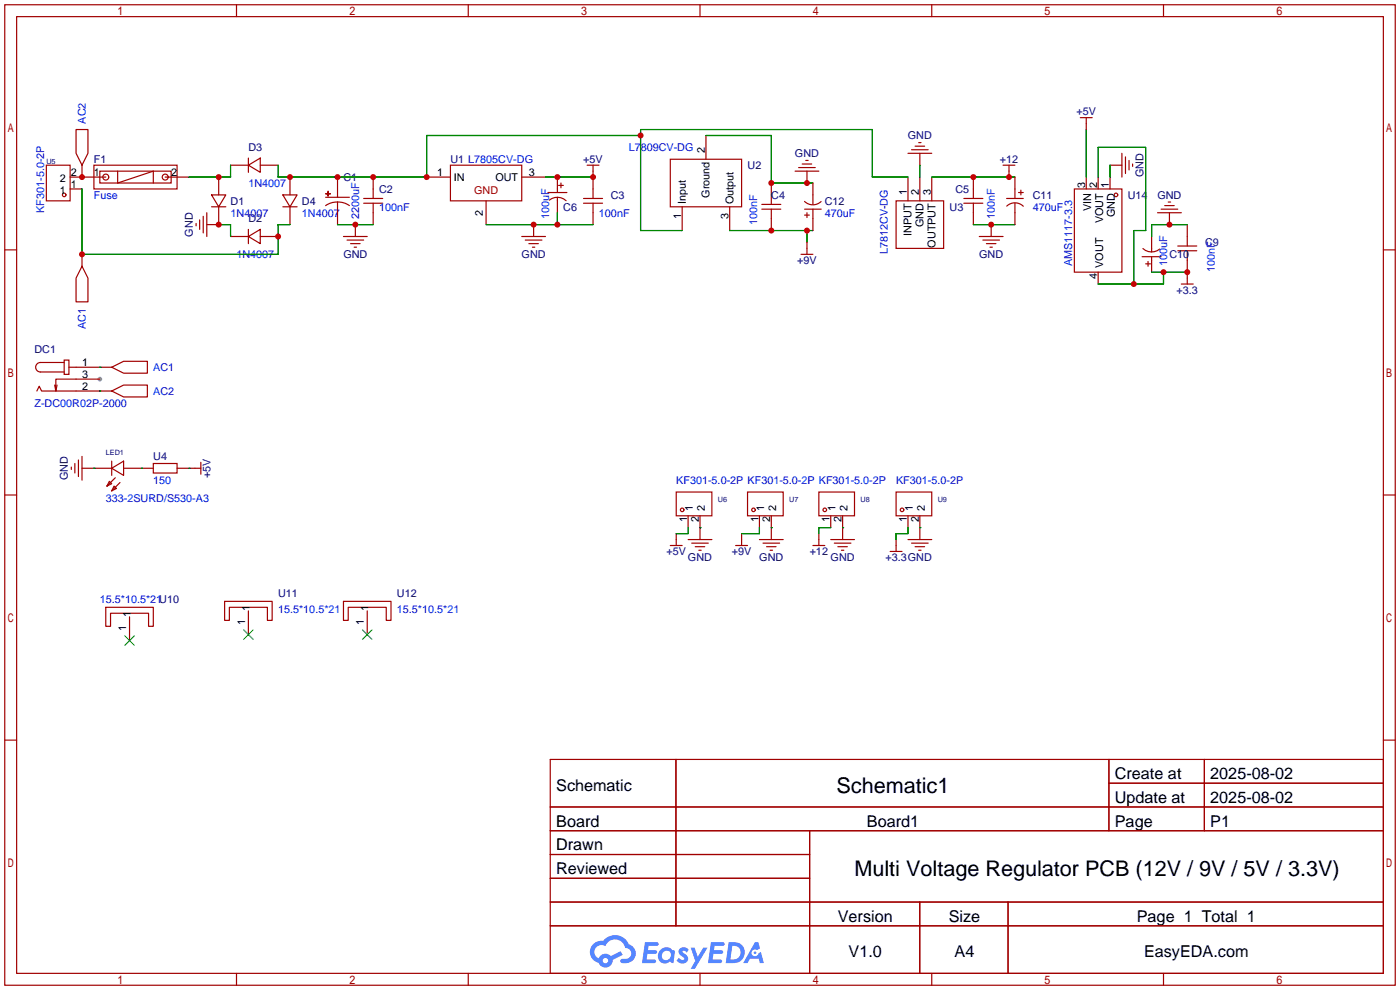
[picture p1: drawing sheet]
<svg xmlns="http://www.w3.org/2000/svg" width="299mm" height="212mm" viewBox="0 0 299 212" stroke-linecap="round" stroke-linejoin="round" font-family="sans-serif">
<circle cx="21.3" cy="81" r=".51" fill="#999"/>
<g fill="none" stroke="#a10000" stroke-width=".25">
<path d="M1 1h297.2v209.6h-297.2zM3.6 3.6h292.1v204.4h-292.1zM50.5 1v2.6M100.1 1v2.6M149.6 1v2.6M199.1 1v2.6M248.7 1v2.6M1 53.4h2.6M295.7 53.4h2.5M1 105.8h2.6M295.7 105.8h2.5M1 158.2h2.6"/>
<path d="M295.7 158.2h2.5M117.6 162.3h178.1v45.7h-178.1zM117.6 172.5h178.1M117.6 177.5h178.1M144.5 162.3v35.6M173 177.5v30.5M237 162.3v15.2M237 167.4h58.7M257.4 162.3v15.2M117.6 182.6h55.4M117.6 192.8h178.1M117.6 187.7h55.4"/>
<path d="M117.6 197.9h178.1M196.6 192.8v15.2M215.4 192.8v15.2M50.5 208v2.6M100.1 208v2.6M149.6 208v2.6M199.1 208v2.6M248.7 208v2.6"/>
</g>
<g fill="#5487ff">
<path d="M145.3 202.7a1.3 1.3 0 0 1 1.9 .3l-.4 .6a.54 .54 0 0 0-.9-.2l.1 .2a1.34 1.34 0 0 1 .9 1.8 1.47 1.47 0 0 1-2.3-.1l.5-.6 .8 .5a.31 .31 0 0 0 .4-.3 .31 .31 0 0 0-.3-.4 1.12 1.12 0 0 1-.7-1.8z"/>
<path d="M147.6 202.5h.9l.6 2 1.2-2h.9l-2.7 4.6h-.9l1-1.7z"/>
<path d="M137.8 201.4h1.7a1.31 1.31 0 0 1 1.2 .2 .4 .4 0 0 1-.3 .5l-1.8 .1-.1 .9h1.6a.4 .4 0 0 1 .4 .4 .4 .4 0 0 1-.5 .4h-1.6l-.2 1.2h1.4a.46 .46 0 0 1 .5 0 .46 .46 0 0 1 .1 .5l-.4 .2h-2.6z"/>
<path d="M151.9 201.4h1.7a1.32 1.32 0 0 1 1.2 .2 .39 .39 0 0 1-.3 .5l-1.8 .1-.1 .9h1.6a.4 .4 0 0 1 .4 .4 .4 .4 0 0 1-.4 .4h-1.7l-.2 1.2h1.4a.46 .46 0 0 1 .5 0 .46 .46 0 0 1 .1 .5l-.4 .2h-2.6z"/>
<path d="M161.3 201.4h.8l.3 1.3-.6 .4a.75 .75 0 0 0-1.1 .3 .75 .75 0 0 0 .5 1 .75 .75 0 0 0 .9-.7l.5-.2 .6 2.3h-.8l-.3-.9h-1.8l-.5 .9h-1z"/>
<path d="M155.7 201.4l-.6 4.4h1.5a2.27 2.27 0 0 0 2.6-2.2 2.27 2.27 0 0 0-2.7-2.2zM156.5 202.1a1.5 1.5 0 0 1 1.8 1.6 1.5 1.5 0 0 1-1.9 1.4h-.3z"/>
<path d="M141.2 203a1.6 1.6 0 0 0-.3 2.3 1.6 1.6 0 0 0 2.3 .2l.7 .3 .3-2.4-.1-.3-.5-.1a1.58 1.58 0 0 0-2.4 0zM141.8 203.5a.98 .98 0 0 1 1.6 .4 .98 .98 0 0 1-1.1 1.3 .94 .94 0 0 1-.9-.7 .94 .94 0 0 1 .4-1z"/>
<path d="M126.8 201.8a2.37 2.37 0 0 0 1.1 4 1.54 1.54 0 0 0 1.8 1 1.54 1.54 0 0 0 1.2-1.6l2.2-1.1-.5-.8-2 1a1.57 1.57 0 0 0-2.7 .5 1.5 1.5 0 0 1-.7-2.1 1.5 1.5 0 0 1 2.2-.5 2.23 2.23 0 0 1 2.3-1.4 2.23 2.23 0 0 1 2 1.8 1.16 1.16 0 0 1 1.2 1.1 1.16 1.16 0 0 1-1.1 1.2h-.7a.47 .47 0 0 0-.5 .4 .47 .47 0 0 0 .4 .5 2.17 2.17 0 0 0 2.5-.9 2.17 2.17 0 0 0-.3-2.7l-.8-.4a3.2 3.2 0 0 0-5.5-.7l-1.1 .1zM128.8 205.3a.6 .6 0 0 1 1.2 0 .6 .6 0 0 1-1.2 0z"/>
<circle cx="161.4" cy="203.6" r=".28"/>
</g>
<g fill="none" stroke="#a10000" stroke-width=".25">
<path d="M9.9 35.3h5.1v7.6h-5.1zM15 37.8h7.6M16.3 27.7h2.5v5.1l-1.3 2.5-1.2-2.5zM17.5 35.3v2.5M20.1 35.3h17.7v5.1h-17.7zM21.3 36.6h15.3v2.5h-15.3zM25.1 36.6v2.5l7.7-2.5v2.5M35.3 37.8h5.1M46.7 37.8v3.9M49.3 35.3h3.8M53.1 35.3l2.5-1.5v3zM53.1 33.8v3"/>
<path d="M55.6 35.3h3.8M62 37.8v3.9M72.1 37.8v4.4M79.8 37.8v4.6M91.2 37.8h5.1M96.3 35.3h15.2v7.6h-15.2zM111.5 37.8h5.1M119.1 37.8v3.3M119.4 39.6h1M119.9 39.1v1M125.5 35.3h2.5M126.7 35.3v7.1"/>
<path d="M143.3 34h15.2v10.2h-15.2zM150.9 29v5M164.8 39.1v4.6M169.9 36.6h5.1M170.7 35.8h3.5M171.4 35.1h2.1M172.2 34.3h.5M172.5 36.6v2.5M173.7 39.1v4.6M194.1 37.8v5.1M194.1 32.8h5M194.8 32h3.6"/>
<path d="M195.6 31.2h2M196.3 30.5h.5M196.6 32.8v2.5M196.6 37.8v5.1M199.1 37.8v5.1M208 37.8v4.6M214.4 35.3h2.5M215.6 35.3v2.5M216.9 37.8v4.6M230.9 25.1h2.5M232.2 25.1v2.6M232.2 37.8v2.6"/>
<path d="M234.7 37.8v2.6M237.2 35.3h2.6M237.2 37.8v2.6M239.8 32.8v5M240.5 33.5v3.6M241.3 34.3v2M242.1 35.1v.5M15 40.4h2.5M17.5 56.9l1.3 2.5v5.1h-2.5v-5.1zM17.5 54.4v2.5M41.9 47.8v.5M42.7 47v2"/>
<path d="M43.4 46.2v3.6M44.2 45.5v5M45.2 41.7h3.1l-1.6 2.5zM45.2 44.2h3.1M46.7 44.2v3.8h-2.5M49.3 50.5h3.8M53.1 50.5l2.5-1.5v3.1zM53.1 49v3.1M55.6 50.5h3.8M60.5 41.7h3l-1.5 2.5zM60.5 44.2h3M62 44.2v3.8"/>
<path d="M69.6 41.4h1zM69.6 42.2h5.1M70.1 40.9v1zM72.1 43.2l1.6 .2 1 .5M72.1 43.2l-1 .1-1.5 .6M72.1 43.2v4.8M73.4 50.5h5.1M74.2 51.3h3.5M74.9 52.1h2.1M75.7 52.8h.5M75.9 48v2.5M77.7 43.4h4.1"/>
<path d="M77.7 42.4h4.1M79.8 43.4v4.6M103.9 42.9v5.1M111.5 50.5h5.1M112.3 51.3h3.5M113 52.1h2.1M113.8 52.8h.5M114 48v2.5M117.1 41.1h4.1M117.4 42.8a2.74 2.74 0 0 1 3.6 .1M119.1 42.2v3.3M124.7 43.4h4.1"/>
<path d="M124.7 42.4h4.1M126.7 43.4v4.6M145.8 44.2v5.1M156 44.2v5.1M162.8 44.7h4.1M162.8 43.7h4.1M164.8 44.7v4.6M171.2 54.4h2.5M172 43a2.54 2.54 0 0 0 3.5 .1M172 44.7h3.5M172 46h1M172.5 45.5v1"/>
<path d="M172.5 51.8v2.6M173.7 44.7v4.6M191.5 42.9h10.2v10.2h-10.2zM206 43.4h4.1M206 42.4h4.1M208 43.4v4.6M209.3 50.5h5.1M210.1 51.3h3.5M210.8 52.1h2.1M211.6 52.8h.5M211.8 48v2.5M215.1 42.4h3.6"/>
<path d="M215.2 44.1a2.54 2.54 0 0 1 3.5 0M216.9 43.4v4.6M217.7 41.1h1M218.2 40.6v1.1M229.6 40.4h10.2v17.8h-10.2zM234.7 58.2v2.5M244.1 54.9h4.1M244.3 53.1a2.74 2.74 0 0 0 3.6 .1M244.9 56.4h1M245.4 55.9v1M246.1 50.5v3.3M246.1 54.9v3.3"/>
<path d="M247.4 45.5h5.1M248.2 44.7h3.5M248.9 43.9h2.1M249.7 43.2h.5M249.9 45.5v2.5M251.7 52.6h4.1M251.7 53.6h4.1M253.7 48v4.6M253.7 53.6v7.1M13.7 77h1v3h-1zM13.7 77.5h-5.1a1.02 1.02 0 0 0-1 1 1.02 1.02 0 0 0 1 1h5.1M14.7 78.5h9.2"/>
<path d="M23.9 78.5l2.5-1.3h5.1v2.6h-5.1zM252.5 60.7h2.5M7.9 83.6l.5-1.1 .5 1.1h15M12.2 82.3l-.3 1.3M15.2 99.8v.5M16 99.1v2M16.8 98.3v3.6M17.5 97.5v5.1M21.3 81h-9.4v2.6l-.2-1.3M23.9 83.6l2.5-1.3h5.1v2.5h-5.1zM23.9 98.6v3M32.8 99.1h5v2h-5z"/>
<path d="M42.9 98.8v2.5M17.5 100.1h6.4M23.4 102.9l.5 .5-1 .5zM23.9 100.1l2.5-1.5v3zM24.4 103.9l.5 .5-1 .5zM24.6 102.1l-1.7 1.8M25.7 103.1l-1.8 1.8M26.4 100.1h6.4M37.8 100.1h5.1M143.3 116.6h2.5M144.5 105.2h7.6v5h-7.6zM144.5 114v2.6"/>
<path d="M147.1 110.2v2.6M147.1 115.3h5M147.8 116.1h3.6M148.6 116.8h2M149.4 117.6h.5M149.6 110.2v5.1M157.2 116.6h2.6M158.5 114v2.6M159.8 105.2h7.6v5h-7.6zM162.3 110.2v2.6M162.3 115.3h5.1M163.1 116.1h3.5"/>
<path d="M163.8 116.8h2.1M164.6 117.6h.5M164.8 110.2v5.1M173.7 116.6h2.6M175 105.2h7.6v5h-7.6zM175 114v2.6M177.5 110.2v2.6M177.5 115.3h5.1M178.3 116.1h3.6M179.1 116.8h2M179.8 117.6h.5M180.1 110.2v5.1"/>
<path d="M190.2 117.9h2.6M191.5 105.2h7.6v5h-7.6zM191.5 115.3v2.6M194.1 110.2v2.6M194.1 115.3h5M194.8 116.1h3.6M195.6 116.8h2M196.3 117.6h.5M196.6 110.2v5.1M22.6 129.8h10.2v4.1h-1.1v-2.8h-8.1v2.8h-1zM27.7 131.8v5.1M48 128.5h10.2v4.1h-1.1v-2.8h-8.1v2.8h-1z"/>
<path d="M53.1 130.6v5M73.4 128.5h10.2v4.1h-1.1v-2.8h-8.1v2.8h-1zM78.5 130.6v5"/>
<circle cx="22.6" cy="37.8" r=".63"/>
<circle cx="35.3" cy="37.8" r=".63"/>
<circle cx="13.7" cy="41.7" r=".38"/>
<circle cx="238.5" cy="41.7" r=".38"/>
<circle cx="145.8" cy="109" r=".38"/>
<circle cx="161" cy="109" r=".38"/>
<circle cx="176.3" cy="109" r=".38"/>
<circle cx="192.8" cy="109" r=".38"/>
</g>
<path d="M26.7 135.9l2 2M28.7 135.9l-2 2M52.1 134.6l2 2.1M54.1 134.6l-2 2.1M77.5 134.6l2 2.1M79.5 134.6l-2 2.1" fill="none" stroke="#3c3" stroke-width=".25"/>
<g fill="none" stroke="#008700" stroke-width=".25">
<path d="M17.5 37.8h.1M49.3 35.3v2.5h-8.9M116.6 37.8h10.1M136.9 29h-45.7v8.8h-31.8v-2.5M150.9 29h13.9v10.1h8.9M194.1 37.8h-7.7v-10.1h-49.5v21.6h8.9M196.6 35.3v2.5M199.1 37.8h17.8M232.2 27.7v10.1M234.7 37.8v-6.3h10.2v17.8h-2.6v11.4M237.2 35.3v2.5M17.5 40.4v14h41.9v-6.4h2.6"/>
<path d="M46.7 48h2.6v2.5M72.1 48h7.7M103.9 48h22.8M119.1 45.5v2.5M156 49.3h17.7M172.5 49.3v2.5M208 48h8.9M246.1 58.2h7.6M248.7 58.2v2.5h-14M253.7 48h-7.6v2.5M21.3 78.5h.1M21.3 83.6h.1"/>
<path d="M20.1 100.1h.1M30.2 100.1h.1M40.4 100.1h.1M147.1 112.8v1.2h-2.6M149.6 112.8h.1M162.3 112.8v1.2h-3.8M164.8 112.8h.1M177.5 112.8h-2.5v1.2M180.1 112.8h.1M194.1 112.8v1.2h-2.6v1.3M196.6 112.8h.1"/>
</g>
<g fill="#c00">
<circle cx="46.7" cy="48" r=".63"/>
<circle cx="46.7" cy="37.8" r=".63"/>
<circle cx="59.4" cy="50.5" r=".63"/>
<circle cx="17.5" cy="54.4" r=".63"/>
<circle cx="17.5" cy="37.8" r=".63"/>
<circle cx="75.9" cy="48" r=".63"/>
<circle cx="119.1" cy="37.8" r=".63"/>
<circle cx="126.7" cy="37.8" r=".63"/>
<circle cx="114" cy="48" r=".63"/>
<circle cx="119.1" cy="48" r=".63"/>
<circle cx="164.8" cy="49.3" r=".63"/>
<circle cx="172.5" cy="49.3" r=".63"/>
<circle cx="164.8" cy="39.1" r=".63"/>
<circle cx="172.5" cy="39.1" r=".63"/>
<circle cx="208" cy="37.8" r=".63"/>
<circle cx="215.6" cy="37.8" r=".63"/>
<circle cx="211.8" cy="48" r=".63"/>
<circle cx="253.7" cy="58.2" r=".63"/>
<circle cx="248.7" cy="58.2" r=".63"/>
<circle cx="242.3" cy="60.7" r=".63"/>
<circle cx="249.9" cy="48" r=".63"/>
<circle cx="62" cy="37.8" r=".63"/>
<circle cx="72.1" cy="37.8" r=".63"/>
<circle cx="79.8" cy="37.8" r=".63"/>
<circle cx="91.2" cy="37.8" r=".63"/>
<circle cx="136.9" cy="29" r=".63"/>
</g>
<g font-size="4.6">
<text x="178.8" y="169.4">Schematic1</text>
<text x="182.6" y="187.2">Multi Voltage Regulator PCB (12V / 9V / 5V / 3.3V)</text>
</g>
<g font-size="3.5">
<text x="238.3" y="166.5">Create at</text>
<text x="258.7" y="166.5">2025-08-02</text>
<text x="118.9" y="169.1">Schematic</text>
<text x="238.3" y="171.6">Update at</text>
<text x="258.7" y="171.6">2025-08-02</text>
<text x="118.9" y="176.7">Board</text>
<text x="185.3" y="176.7">Board1</text>
<text x="238.3" y="176.7">Page</text>
<text x="258.7" y="176.7">P1</text>
<text x="118.9" y="181.8">Drawn</text>
<text x="118.9" y="186.8">Reviewed</text>
<text x="179.1" y="197">Version</text>
<text x="202.8" y="197">Size</text>
<text x="243" y="197">Page 1 Total 1</text>
<text x="181.4" y="204.6">V1.0</text>
<text x="204" y="204.6">A4</text>
<text x="244.5" y="204.6">EasyEDA.com</text>
</g>
<g font-size="2.3" fill="#00f">
<text x="18.3" y="26.4" transform="rotate(-90 18.3 26.4)">AC2</text>
<text x="134.4" y="32.3">L7809CV-DG</text>
<text x="53.1" y="39.9">1N4007</text>
<text x="9.4" y="45.5" transform="rotate(-90 9.4 45.5)">KF301-5.0-2P</text>
<text x="20.1" y="42.5">Fuse</text>
<text x="49.3" y="46.3">1N4007</text>
<text x="64.5" y="46.3">1N4007</text>
<text x="76.8" y="46.7" transform="rotate(-90 76.8 46.7)">2200uF</text>
<text x="81" y="45">100nF</text>
<text x="117.4" y="46.7" transform="rotate(-90 117.4 46.7)">100uF</text>
<text x="128" y="46.3">100nF</text>
<text x="176.3" y="46.3">470uF</text>
<text x="212.6" y="46.7" transform="rotate(-90 212.6 46.7)">100nF</text>
<text x="220.7" y="45">470uF</text>
<text x="161.8" y="48" transform="rotate(-90 161.8 48)">100nF</text>
<text x="50.5" y="55.2">1N4007</text>
<text x="189.8" y="54.4" transform="rotate(-90 189.8 54.4)">L7812CV-DG</text>
<text x="229.2" y="56.9" transform="rotate(-90 229.2 56.9)">AMS1117-3.3</text>
<text x="249.5" y="56.9" transform="rotate(-90 249.5 56.9)">100uF</text>
<text x="259.6" y="58.2" transform="rotate(-90 259.6 58.2)">100nF</text>
<text x="18.3" y="70.3" transform="rotate(-90 18.3 70.3)">AC1</text>
<text x="32.8" y="79.3">AC1</text>
<text x="7.4" y="86.9">Z-DC00R02P-2000</text>
<text x="32.8" y="84.4">AC2</text>
<text x="22.6" y="107.2">333-2SURD/S530-A3</text>
<text x="32.8" y="103.4">150</text>
<text x="144.5" y="103.4">KF301-5.0-2P KF301-5.0-2P KF301-5.0-2P</text>
<text x="191.5" y="103.4">KF301-5.0-2P</text>
<text x="21.3" y="128.8">15.5*10.5*21U10</text>
<text x="59.4" y="131.1">15.5*10.5*21</text>
<text x="84.8" y="131.1">15.5*10.5*21</text>
</g>
<g font-size="2.3" fill="#000080">
<text x="194" y="29.8">GND</text>
<text x="230.1" y="24.7">+5V</text>
<text x="20.1" y="34.8">F1</text>
<text x="53.1" y="32.3">D3</text>
<text x="96.3" y="34.8">U1 L7805CV-DG</text>
<text x="124.7" y="34.8">+5V</text>
<text x="169.9" y="33.6">GND</text>
<text x="213.7" y="34.8">+12</text>
<text x="73.4" y="38.7">C1</text>
<text x="81" y="41.2">C2</text>
<text x="159.8" y="36.1">U2</text>
<text x="204.2" y="41.2">C5</text>
<text x="244.4" y="37.9" transform="rotate(-90 244.4 37.9)">GND</text>
<text x="49.3" y="43.7">D1</text>
<text x="53.1" y="47.5">D2</text>
<text x="64.5" y="43.7">D4</text>
<text x="120.4" y="45">C6</text>
<text x="130.6" y="42.5">C3</text>
<text x="164.8" y="42.5">C4</text>
<text x="176.3" y="43.7">C12</text>
<text x="202.9" y="45">U3</text>
<text x="220.7" y="42.5">C11</text>
<text x="241" y="42.5">U14</text>
<text x="247.4" y="42.5">GND</text>
<text x="41.2" y="50.6" transform="rotate(-90 41.2 50.6)">GND</text>
<text x="257.6" y="52.6">C9</text>
<text x="73.4" y="55.2">GND</text>
<text x="111.5" y="55.2">GND</text>
<text x="170.4" y="56.4">+9V</text>
<text x="209.3" y="55.2">GND</text>
<text x="249.9" y="55.2">C10</text>
<text x="251.5" y="62.8">+3.3</text>
<text x="7.4" y="75.5">DC1</text>
<text x="32.8" y="98.3">U4</text>
<text x="14.5" y="102.6" transform="rotate(-90 14.5 102.6)">GND</text>
<text x="45" y="102.2" transform="rotate(-90 45 102.2)">+5V</text>
<text x="142.4" y="118.7">+5V</text>
<text x="147" y="119.9">GND</text>
<text x="156.4" y="118.7">+9V</text>
<text x="162.3" y="119.9">GND</text>
<text x="173" y="118.7">+12</text>
<text x="177.5" y="119.9">GND</text>
<text x="189.2" y="119.9">+3.3GND</text>
<text x="59.4" y="127.6">U11</text>
<text x="84.8" y="127.6">U12</text>
</g>
<g font-size="2.3">
<text x="150.6" y="32.8" transform="rotate(-90 150.6 32.8)">2</text>
<text x="12.8" y="41.4">1</text>
<text x="12.8" y="38.9">2</text>
<text x="15.1" y="40.2">1</text>
<text x="15.1" y="37.6">2</text>
<text x="20.1" y="37.6">1</text>
<text x="36.6" y="37.6">2</text>
<text x="93.5" y="37.6">1</text>
<text x="97" y="38.6">IN</text>
<text x="105.9" y="38.6">OUT</text>
<text x="113" y="37.6">3</text>
<text x="193.8" y="41.7" transform="rotate(-90 193.8 41.7)">1</text>
<text x="196.4" y="41.7" transform="rotate(-90 196.4 41.7)">2</text>
<text x="198.9" y="41.7" transform="rotate(-90 198.9 41.7)">3</text>
<text x="231.9" y="40.3" transform="rotate(-90 231.9 40.3)">3</text>
<text x="234.5" y="40.3" transform="rotate(-90 234.5 40.3)">2</text>
<text x="237" y="40.3" transform="rotate(-90 237 40.3)">1</text>
<text x="103.2" y="46.2" transform="rotate(-90 103.2 46.2)">2</text>
<text x="145.6" y="46.8" transform="rotate(-90 145.6 46.8)">1</text>
<text x="146.6" y="43.7" transform="rotate(-90 146.6 43.7)">Input</text>
<text x="151.7" y="42.2" transform="rotate(-90 151.7 42.2)">Ground</text>
<text x="155.7" y="46.8" transform="rotate(-90 155.7 46.8)">3</text>
<text x="156.7" y="43.7" transform="rotate(-90 156.7 43.7)">Output</text>
<text x="233.2" y="45.2" transform="rotate(-90 233.2 45.2)">VIN</text>
<text x="235.7" y="47.7" transform="rotate(-90 235.7 47.7)">VOUT</text>
<text x="238.3" y="46.5" transform="rotate(-90 238.3 46.5)">GND</text>
<text x="194.8" y="50.4" transform="rotate(-90 194.8 50.4)">INPUT</text>
<text x="197.4" y="48.6" transform="rotate(-90 197.4 48.6)">GND</text>
<text x="199.9" y="52.9" transform="rotate(-90 199.9 52.9)">OUTPUT</text>
<text x="234.5" y="59.6" transform="rotate(-90 234.5 59.6)">4</text>
<text x="235.7" y="57.2" transform="rotate(-90 235.7 57.2)">VOUT</text>
<text x="17.5" y="78.3">1</text>
<text x="17.5" y="83.3">2</text>
<text x="17.5" y="80.8">3</text>
<text x="146.8" y="111.6" transform="rotate(-90 146.8 111.6)">1</text>
<text x="148.1" y="109.3" transform="rotate(-90 148.1 109.3)">1</text>
<text x="149.4" y="111.6" transform="rotate(-90 149.4 111.6)">2</text>
<text x="150.6" y="109.3" transform="rotate(-90 150.6 109.3)">2</text>
<text x="162.1" y="111.6" transform="rotate(-90 162.1 111.6)">1</text>
<text x="163.3" y="109.3" transform="rotate(-90 163.3 109.3)">1</text>
<text x="164.6" y="111.6" transform="rotate(-90 164.6 111.6)">2</text>
<text x="165.9" y="109.3" transform="rotate(-90 165.9 109.3)">2</text>
<text x="177.3" y="111.6" transform="rotate(-90 177.3 111.6)">1</text>
<text x="178.6" y="109.3" transform="rotate(-90 178.6 109.3)">1</text>
<text x="179.9" y="111.6" transform="rotate(-90 179.9 111.6)">2</text>
<text x="181.1" y="109.3" transform="rotate(-90 181.1 109.3)">2</text>
<text x="193.8" y="111.6" transform="rotate(-90 193.8 111.6)">1</text>
<text x="195.1" y="109.3" transform="rotate(-90 195.1 109.3)">1</text>
<text x="196.4" y="111.6" transform="rotate(-90 196.4 111.6)">2</text>
<text x="197.6" y="109.3" transform="rotate(-90 197.6 109.3)">2</text>
<text x="28" y="131.8" transform="rotate(-90 28 131.8)">1</text>
<text x="53.4" y="130.5" transform="rotate(-90 53.4 130.5)">1</text>
<text x="78.8" y="130.5" transform="rotate(-90 78.8 130.5)">1</text>
<text x="27" y="134.9" transform="rotate(-90 27 134.9)">1</text>
<text x="52.4" y="133.6" transform="rotate(-90 52.4 133.6)">1</text>
<text x="77.8" y="133.6" transform="rotate(-90 77.8 133.6)">1</text>
</g>
<text font-size="2.3" fill="#a00000" x="101.3" y="41.6">GND</text>
<g font-size="1.6" fill="#000080">
<text x="9.9" y="35">U5</text>
<text x="22.6" y="97.2">LED1</text>
<text x="153.4" y="107.4">U6</text>
<text x="168.7" y="107.4">U7</text>
<text x="183.9" y="107.4">U8</text>
<text x="200.4" y="107.4">U9</text>
</g>
</svg>
